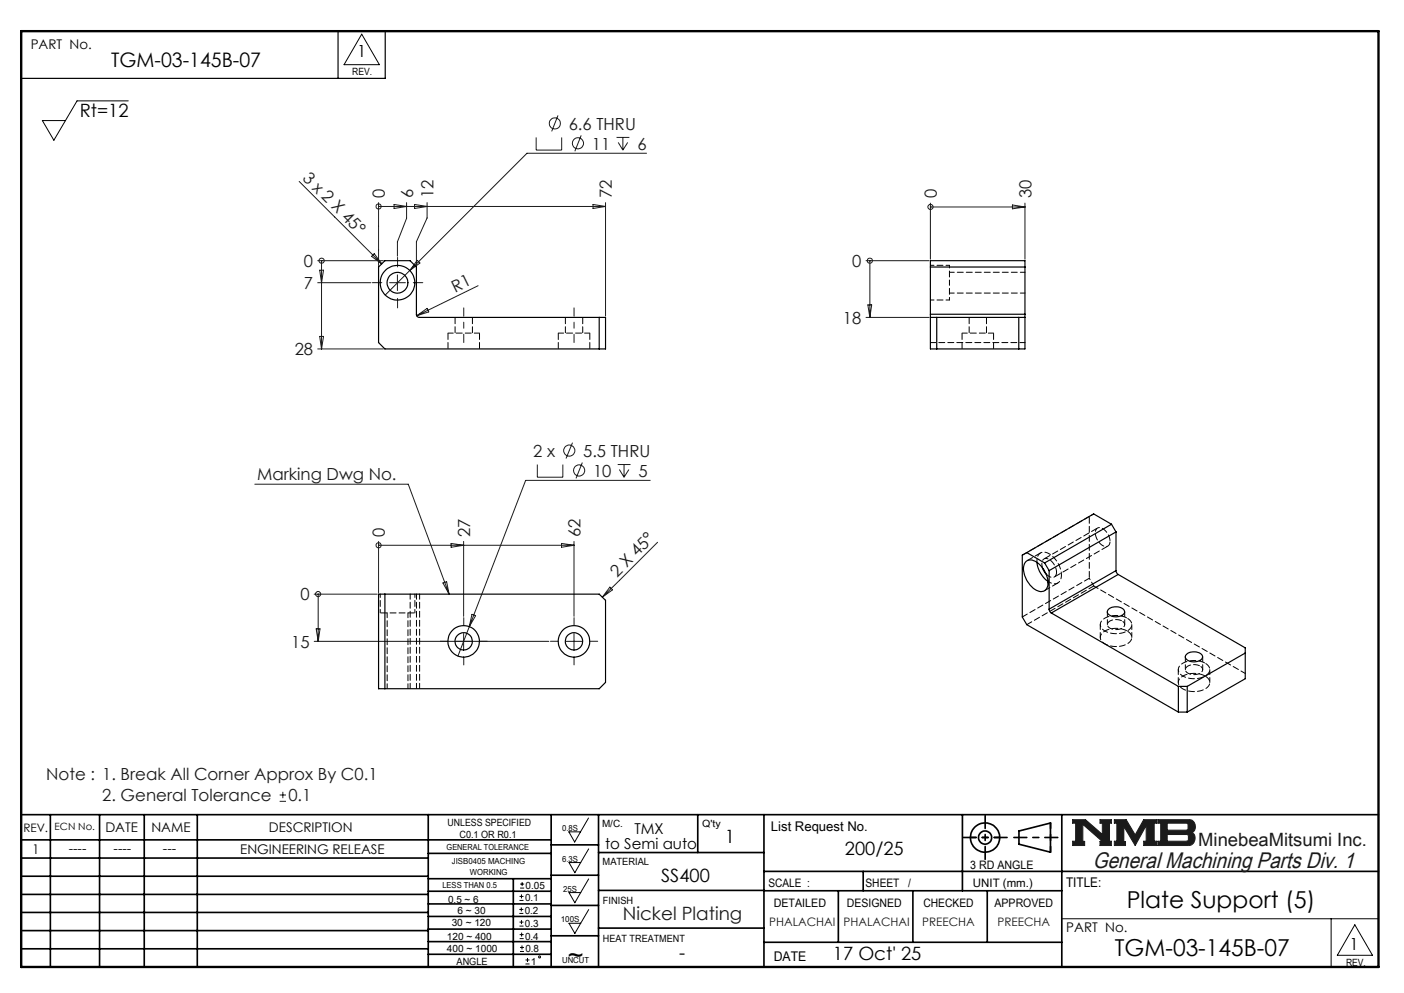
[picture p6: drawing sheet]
<svg xmlns="http://www.w3.org/2000/svg" width="297mm" height="210mm" viewBox="0 0 297 210" stroke-linecap="round" stroke-linejoin="round" font-family="sans-serif">
<g fill="none" stroke="#000" stroke-width=".35">
<path d="M4.5 172.3h287.1M4.5 177.6h112.1M10.7 172.3v32.2M21.1 172.3v32.2M30.5 172.3v32.2M41.7 172.3v32.2M90.6 172.3v32.2M116.6 172.3v32.2M116.6 178.7h10M126.6 172.3v32.2M147.6 172.3v8M161.6 172.3v32.2"/>
<path d="M203.6 172.3v16.1M215.5 175.7l6.7-1.6v6.1l-6.7-1.7zM224.6 172.3v32.2M4.5 185.3h86.1M4.5 181.5h86.1M4.5 189.2h86.1M4.5 193h86.1M4.5 196.8h86.1M90.6 199.1h26M90.6 193.8h26M90.6 188.5h26M90.6 191.2h26"/>
<path d="M90.6 180.5h26M90.6 185.8h26M90.6 196.5h26M108.6 185.8v18.5M116.6 185.1h10M116.6 191.5h10M116.6 197.9h10M126.6 196.3h35M126.6 188.3h35M126.6 180.3h35M161.6 184.3h130M161.6 199.3h63"/>
<path d="M161.6 188.4h63M177.3 188.4v10.9M182.6 184.3v4.1M193.1 188.4v10.9M208.8 188.4v10.9M4.5 200.7h86.1M90.6 201.8h26"/>
<circle cx="208.4" cy="177.1" r="3.1"/>
<circle cx="208.4" cy="177.1" r="1.4"/>
</g>
<path d="M226.9 173.3h2.7l3.6 3.2v-2.4h-.5v-.8h2.4v.8h-.4v3.8h.4v.9h-2.4v-.9h.5l-4.1-3.6v3.6h.3v.9h-2.5v-.9h.6v-3.8h-.6zM235.7 173.3h2.5l1.9 3.3 1.8-3.3h2.8v.8h-.5v3.8h.5v.9h-2.8v-.9h.6v-3.3l-2.4 4.2-2.4-4v3.2h.4v.8h-2.4v-.9h.6v-3.8h-.6zM244.9 173.3h6.6a1.48 1.48 0 0 1 1.3 1.2 1.48 1.48 0 0 1-.7 1.6 1.48 1.48 0 0 1 .7 1.6 1.48 1.48 0 0 1-1.4 1.1h-6.5v-.9h.6v-3.8h-.6zM246.9 174.1h4.1l.3 .2v1l-.3 .3h-4.1zM246.9 176.5h4.2l.3 .3v.8l-.4 .3h-4.1z" fill="none" stroke="#191924" stroke-width=".21"/>
<path d="M76.5 7.2l3.8 6.5h-7.5zM120.3 175.9h2.5l-1.2 2.2zM124.5 173l-1.7 2.9M124.5 179.5l-1.7 2.9M120.4 182.4h2.4l-1.2 2.2zM120.4 188.8h2.4l-1.2 2.1zM120.4 195.3h2.4l-1.2 2.1zM124.5 185.9l-1.7 2.9M124.5 192.4l-1.7 2.9M224.6 194.3h67M281.6 194.3v10.2M286.6 195.6l3.7 6.4h-7.4z" fill="none" stroke="#000" stroke-width=".21"/>
<path d="M4.5 6.6h287.1" fill="none" stroke="#000" stroke-width=".21" stroke-dasharray="6.3 1.3 1.3 1.3" stroke-dashoffset="1.9"/>
<path d="M71.5 6.6v10M81.5 6.6v10h-77" fill="none" stroke="#000" stroke-width=".25"/>
<path d="M205.3 177.1h6.2M222.2 174v6.2" fill="none" stroke="#000" stroke-width=".35" stroke-dasharray="15.2 1.3 1.3 1.3" stroke-dashoffset="14.1"/>
<path d="M203.8 177.1h9.2M208.4 172.5v9.2M214.5 177.1h9.3" fill="none" stroke="#000" stroke-width=".35" stroke-dasharray="15.2 1.3 1.3 1.3" stroke-dashoffset="12.5"/>
<path d="M4.5 6.6h287.1v197.9h-287.1z" fill="none" stroke="#000" stroke-width=".5"/>
<path d="M226.9 173.3v.8h.6v3.8h-.6v.9h2.5v-.9h-.3v-3.6l4.1 3.6h-.5v.9h2.4v-.9h-.4v-3.8h.4v-.8h-2.4v.8h.5v2.4l-3.6-3.2zM235.7 173.3v.8h.6v3.8h-.6v.9h2.4v-.8h-.4v-3.2l2.4 4 2.4-4.2v3.3h-.6v.9h2.8v-.9h-.5v-3.8h.5v-.8h-2.8l-1.8 3.3-1.9-3.3zM246.9 176.5h4.2l.3 .2v1l-.3 .2h-4.2zM244.9 173.3v.8h.6v3.8h-.6v.9h6.9l.7-.5 .3-.9-.1-.7-.6-.6a1.48 1.48 0 0 0 .7-1.6 1.48 1.48 0 0 0-1.3-1.2zM246.9 174.1h4.1l.3 .2v1.1l-.2 .2h-4.2z" fill-rule="evenodd" fill="#191924"/>
<g fill="none" stroke="#191924" stroke-width=".21">
<path d="M63.3 38.4l17.5 17.4M113.4 29.1v2.6h5.4v-2.6M118 24.4l-1.3 3.4M122.9 28.6l-1.3 3.4M130.4 29.1h2.7M130.8 30.1l1 1.6M131.8 29.1v2.6M132.8 30.1l-1 1.6M136.8 32.4h-25.3l-30 30M67.2 59.8h11.3M67.2 55.1h13.9M67.6 57.1h.8l-.4 2.7z"/>
<path d="M68 55.1v18.7M68 55.1h.1M78.6 54.2l.6-.6 1.6 2.2zM80.1 43.7h.1M80.1 42.9v13.3M80.1 43.7h48M82.4 59.8h3.4M83.4 43.2l2.6 .5-2.6 .4zM84.1 58.1v3.3M86 42.9v3.3l-1.9 4.9v3.1M87.7 43.2l2.6 .5-2.6 .4zM88.3 55.1l.5 .5-2.1 1.6z"/>
<path d="M90.3 42.9v3.2l-2.2 5v5.1M125.4 43.2l2.7 .5-2.7 .4zM128.1 42.9v23.9M183.2 55.1h13.3M184 55.1h.1M184 55.1v12M196.8 43.8h.1M196.8 43v11.8M196.8 43.8h20M214.2 43.3l2.6 .5-2.6 .4zM216.8 43v11.8M67.2 73.8h13.9"/>
<path d="M67.6 71.1h.8l-.4 2.7zM88.2 66.8l2.1-1.6 .4 .8zM101.1 60.4l-12.9 6.4M183.2 67.1h13.3M183.6 64.5h.8l-.4 2.6zM113.7 98.2v2.7h5.4v-2.7M121.1 93.6l-1.4 3.4M123.2 97.8l-1.4 3.4M130.7 98.2h2.7M131 99.3l1 1.6M132 98.2v2.7M133 99.3l-1 1.6"/>
<path d="M53.9 102.4h32.5l8.6 23.3M80.1 115.3h.1M80.1 114.5v10.8M80.1 115.3h41.3M95.4 114.9l2.7 .4-2.7 .4zM98.1 114.5v15.8M118.8 114.9l2.6 .4-2.6 .4zM121.4 114.5v15.8M137.5 101.6h-26.3l-14.3 37.1M139.1 114.7l-11.7 11.6M66.5 135.6h49.6M66.5 125.7h13.3"/>
<path d="M66.9 133h.8l-.4 2.6zM67.3 125.7v9.9M67.3 125.7h.1M93.7 123.3l.8-.3 .5 2.7zM98.1 134v3.3M99.8 129.9l.8 .3-1.3 2.3zM119.7 135.6h3.4M121.4 134v3.3M129 124.2l.6 .5-2.2 1.6zM59.2 169.5h1.3M59.2 168.1h1.3M59.8 167.5v1.3"/>
<circle cx="117.4" cy="26.1" r="1.18"/>
<circle cx="122.3" cy="30.3" r="1.18"/>
<circle cx="68" cy="55.1" r=".54"/>
<circle cx="80.1" cy="43.7" r=".54"/>
<circle cx="184" cy="55.1" r=".54"/>
<circle cx="196.8" cy="43.7" r=".54"/>
<circle cx="120.4" cy="95.3" r="1.17"/>
<circle cx="122.5" cy="99.5" r="1.17"/>
<circle cx="80.1" cy="115.3" r=".54"/>
<circle cx="67.3" cy="125.6" r=".54"/>
</g>
<g fill="none" stroke="#000" stroke-width=".21">
<path d="M27.1 21.3h-10.8l-4.9 8.4-2.4-4.2h4.9M109.9 193.2h.8M109.9 192.3h.8M109.9 195.9h.8M109.9 195h.8M109.9 190.4h.8M109.9 189.6h.8M109.9 198.5h.9M109.9 197.7h.9M110 187.8h.9M110 187h.9M110.3 191.9v.8"/>
<path d="M110.3 189.2v.8M110.3 194.6v.8M110.3 197.2v.9M110.4 199.9v.9M110.5 186.5v.9M110 201.2h.8M110 200.4h.8M111.2 203.9h.8M111.2 203h.8M111.6 202.6v.8"/>
<circle cx="114.1" cy="202.4" r=".21"/>
</g>
<path d="M98.1 72.4v-7.3M121.4 72.4v-7.3" fill="none" stroke="#191924" stroke-width=".21" stroke-dasharray="15.2 1.3 1.3 1.3" stroke-dashoffset="13.5"/>
<path d="M80.8 59.8h-2M84.1 56.4v-2M87.4 59.8h2M84.1 63.1v2M94.8 135.6h-1.7M98.1 132.3v-1.7M98.1 139v1.6M101.4 135.6h1.7M118.1 135.6h-1.7M121.4 132.3v-1.7M121.4 139v1.6M124.8 135.6h1.6" fill="none" stroke="#191924" stroke-width=".21" stroke-dasharray="15.2 1.3 1.3 1.3"/>
<g fill="none" stroke="#000" stroke-width=".25">
<path d="M80.1 56.5l1.3-1.4h5.3l1.4 1.4v10a.61 .61 0 0 0 .7 .6h39.3v6.7h-46.7l-1.3-1.3zM196.8 56.5h20M126.8 67.1v6.7M196.8 66.5v.6M196.8 67.1h20M196.8 67.1v6.7h20v-6.7M196.8 66.5v-11.4h20v11.4M196.8 66.5h20M198.2 67.1v6.7M215.5 67.1v6.7M216.8 66.5v.6M216.9 118.9a1.92 1.92 0 0 1 2.8 .3 5.1 5.1 0 0 1 1.8 5.1 1.65 1.65 0 0 1-2.6 .3 5.3 5.3 0 0 1-2.2-5.3z"/>
<path d="M217.2 116.9l-.9 .5v13.1l.9 1.6 32.1 18.5M217.2 116.9l3.8 2.2M219.4 118.9a5.8 5.8 0 0 0 2.3 4.1M221 119.1l.9 1.6M235.1 110.9l-14.1 8.2M235.1 110.9l1 1.6M235.1 110.9l-3.7-2.2-14.2 8.2M236.1 112.5l-14.2 8.2M236.1 112.5v8.2M80.1 125.7h46.7l1.3 1.3v17.3l-1.3 1.4h-46.7zM81.4 125.7v20M220.5 120.1l.8 1.3"/>
<path d="M221.9 128.8l.1 .4 .4 .4M221.9 120.7v8.1M222.4 129.6l26.9 15.6M234.5 128.8a2.41 2.41 0 0 1 3.3 .3 1.18 1.18 0 0 1-1.4 1.3 1.79 1.79 0 0 1-2.2-1zM236.1 120.7v.3l.4 .5M236.1 120.7l-14.2 8.1M236.5 121.5l26.9 15.5v6.5l-12.3 7.1M236.5 121.5l-14.1 8.1M250.9 138.5a2.29 2.29 0 0 1 3.5 .3 1.6 1.6 0 0 1-2 1.2 1.31 1.31 0 0 1-1.6-1.4zM263.4 138.1l-12.3 7.1M249.3 145.2v5.4M249.3 145.2h1.8"/>
<path d="M249.3 150.6h1.8M251.1 145.2v5.4"/>
<circle cx="84.1" cy="59.8" r="3.7"/>
<circle cx="84.1" cy="59.8" r="2.2"/>
<circle cx="98.1" cy="135.6" r="3.3"/>
<circle cx="98.1" cy="135.6" r="1.84"/>
<circle cx="121.4" cy="135.6" r="1.84"/>
<circle cx="121.4" cy="135.6" r="3.3"/>
</g>
<g fill="none" stroke="#000" stroke-width=".21" stroke-dasharray="1.3 .6" stroke-dashoffset=".2">
<path d="M101.4 70.4h-6.6M124.8 70.4h-6.7M196.8 72.4h20M210.2 70.4h-6.7M86.8 125.6v20M88.1 125.6v20M88.8 125.6v20M231.4 123.9l32 18.5M232.8 132.1v2.7M234.3 129.4v2.7M237.9 132.1v-2.7M239.4 134.8v-2.7"/>
<path d="M250.8 138.9v2.7M249.3 141.6v2.7M254.4 141.6v-2.7M255.9 144.3v-2.7"/>
</g>
<g fill="none" stroke="#000" stroke-width=".21" stroke-dasharray="1.3 .6" stroke-dashoffset="-.1">
<path d="M94.8 70.4v3.4M96.3 67.1v3.3M99.9 70.4v-3.3M101.4 73.8v-3.4M118.1 70.4v3.4M119.6 67.1v3.3M123.3 70.4v-3.3M124.8 73.8v-3.4M203.5 70.4v3.4M205 67.1v3.3M208.7 70.4v-3.3M210.2 73.8v-3.4"/>
<path d="M234.8 114.5a2.92 2.92 0 0 0-2.4-2.9 1.49 1.49 0 0 0-.4 2.3 2.22 2.22 0 0 0 2.3 1.6l.4-.4 .1-.6M238.4 130.7a1.45 1.45 0 0 1 1 1.4 1.45 1.45 0 0 1-1 1.4 4.6 4.6 0 0 1-5.5-.8 1.61 1.61 0 0 1 1.3-2.2 5.3 5.3 0 0 1 4.2 .2M238.4 133.4a1.45 1.45 0 0 1 1 1.4 1.45 1.45 0 0 1-1 1.4 4.6 4.6 0 0 1-5.5-.8 1.61 1.61 0 0 1 1.3-2.2 5.3 5.3 0 0 1 4.2 .2M254.9 140.2a1.45 1.45 0 0 1 1 1.5 1.45 1.45 0 0 1-1 1.3 4.6 4.6 0 0 1-5.5-.8 1.61 1.61 0 0 1 1.3-2.2 5.3 5.3 0 0 1 4.2 .2M254.9 143a1.45 1.45 0 0 1 1 1.4 1.45 1.45 0 0 1-1 1.3 4.6 4.6 0 0 1-5.5-.8 1.61 1.61 0 0 1 1.3-2.2 5.3 5.3 0 0 1 4.2 .3"/>
</g>
<path d="M230.4 109.2v13.1M232.2 111.7l-11.4 6.5M80.4 129.6h7.4M223 122l11.4-6.5M237.4 131.3a.84 .84 0 0 1 .5 1 .84 .84 0 0 1-.8 .7 2.26 2.26 0 0 1-2.8-.8 1.52 1.52 0 0 1 1.9-1.2l1.2 .3M253.9 140.9a.84 .84 0 0 1 .5 .9 .84 .84 0 0 1-.8 .7 2.26 2.26 0 0 1-2.8-.8 1.52 1.52 0 0 1 1.9-1.1l1.2 .3" fill="none" stroke="#000" stroke-width=".21" stroke-dasharray="1.3 .6" stroke-dashoffset="-.2"/>
<path d="M200.8 56.1h-4M196.8 63.4h4M231.4 108.7l-1 .5M80.4 125.6v4M87.8 129.6v-4M221.7 122.9a1.63 1.63 0 0 0 1.9 .5 1.63 1.63 0 0 0 .9-1.8" fill="none" stroke="#000" stroke-width=".21" stroke-dasharray="1.3 .6" stroke-dashoffset=".5"/>
<path d="M216.8 57.6h-16M200.8 62h16M81.9 129.6v16M223.5 121a2.92 2.92 0 0 0-2.4-2.9 1.3 1.3 0 0 0-.6 2M86.3 145.6v-16" fill="none" stroke="#000" stroke-width=".21" stroke-dasharray="1.3 .6" stroke-dashoffset=".3"/>
<path d="M200.8 59.8v-3.7M200.8 63.4v-3.6" fill="none" stroke="#000" stroke-width=".21" stroke-dasharray="1.3 .6" stroke-dashoffset=".7"/>
<path d="M224.5 121.6a5.3 5.3 0 0 0-3.5-4.8 1.62 1.62 0 0 0-1.6 2.1" fill="none" stroke="#000" stroke-width=".21" stroke-dasharray="1.3 .6" stroke-dashoffset=".6"/>
<path d="M220.1 116.9l-2.8 1.7M220.9 124.9l2.9-1.6M221.3 121.4a1.26 1.26 0 0 0 2.1 .2l.1-.6" fill="none" stroke="#000" stroke-width=".21" stroke-dasharray="1.3 .6"/>
<path d="M216.3 117.4l14.1-8.2M216.3 130.5l14.1-8.2M217.2 132.1l14.2-8.2" fill="none" stroke="#000" stroke-width=".21" stroke-dasharray="1.3 .6" stroke-dashoffset=".1"/>
<path d="M230.4 122.3l1 1.6" fill="none" stroke="#000" stroke-width=".21" stroke-dasharray="1.3 .6" stroke-dashoffset=".9"/>
<g font-size="4.9">
<text x="238.4" y="192">Plate Support (5)</text>
<text x="120.1" y="203.7">~</text>
<text x="235.8" y="202.1">TGM-03-145B-07</text>
</g>
<text font-size="4.7" fill="#191924" x="231.2" y="183.6">General Machining Parts Div. 1</text>
<text font-size="4.2" x="23.5" y="14.3">TGM-03-145B-07</text>
<g font-size="3.9">
<text x="16.9" y="24.6">Rt=12</text>
<text x="153.3" y="178.4">1</text>
<text x="178.7" y="180.8">200/25</text>
<text x="139.9" y="186.6">SS400</text>
<text x="143.7" y="202.9">-</text>
<text x="176.2" y="203.1">17 Oct' 25</text>
</g>
<g font-size="3.9" fill="#191924">
<text x="253.5" y="178.9">MinebeaMitsumi Inc.</text>
<text x="131.7" y="194.7">Nickel Plating</text>
</g>
<g font-size="3.5">
<text x="75.6" y="12.1">1</text>
<text x="285.5" y="200.9">1</text>
</g>
<g font-size="3.5" fill="#191924">
<text x="120.3" y="27.4">6.6 THRU</text>
<text x="125.2" y="31.6">11</text>
<text x="134.8" y="31.6">6</text>
<text x="63.8" y="37.8" transform="rotate(45 63.8 37.8)">3 x 2 X 45°</text>
<text x="81.4" y="41.9" transform="rotate(-90 81.4 41.9)">0</text>
<text x="87.4" y="41.9" transform="rotate(-90 87.4 41.9)">6</text>
<text x="91.7" y="41.9" transform="rotate(-90 91.7 41.9)">12</text>
<text x="129.4" y="41.9" transform="rotate(-90 129.4 41.9)">72</text>
<text x="198.2" y="42" transform="rotate(-90 198.2 42)">0</text>
<text x="218.2" y="42" transform="rotate(-90 218.2 42)">30</text>
<text x="64.3" y="56.4">0</text>
<text x="180.3" y="56.4">0</text>
<text x="64.3" y="61.1">7</text>
<text x="96.3" y="61.9" transform="rotate(-26 96.3 61.9)">R1</text>
<text x="178.3" y="68.4">18</text>
<text x="62.4" y="75.1">28</text>
<text x="54.4" y="101.6">Marking Dwg No.</text>
<text x="112.8" y="96.6">2 x</text>
<text x="123.4" y="96.6">5.5 THRU</text>
<text x="125.4" y="100.8">10</text>
<text x="135.1" y="100.8">5</text>
<text x="81.4" y="113.5" transform="rotate(-90 81.4 113.5)">0</text>
<text x="99.4" y="113.5" transform="rotate(-90 99.4 113.5)">27</text>
<text x="122.8" y="113.5" transform="rotate(-90 122.8 113.5)">62</text>
<text x="130.5" y="122.2" transform="rotate(-45 130.5 122.2)">2 X 45°</text>
<text x="63.6" y="127">0</text>
<text x="61.6" y="137">15</text>
<text x="9.8" y="164.9">Note : 1. Break All Corner Approx By C0.1</text>
<text x="21.6" y="169.4">2. General Tolerance</text>
<text x="61" y="169.4">0.1</text>
</g>
<g font-size="3.2">
<text x="128" y="179.5">to Semi auto</text>
<text x="134.2" y="176.3">TMX</text>
</g>
<g font-size="2.8">
<text x="6.5" y="10.4">PART No.</text>
<text x="22.3" y="175.9">DATE</text>
<text x="32" y="175.9">NAME</text>
<text x="56.9" y="175.9">DESCRIPTION</text>
<text x="163.1" y="175.7">List Request No.</text>
<text x="6.8" y="180.6">1</text>
<text x="14.5" y="180.3">----</text>
<text x="24" y="180.3">----</text>
<text x="34.5" y="180.3">---</text>
<text x="50.8" y="180.7">ENGINEERING RELEASE</text>
<text x="225.5" y="187.6">TITLE:</text>
<text x="225.6" y="197.2">PART No.</text>
<text x="163.7" y="203.2">DATE</text>
</g>
<g font-size="2.5">
<text x="4.9" y="175.9">REV.</text>
<text x="205.2" y="183.8">3 RD ANGLE</text>
<text x="162.5" y="187.5">SCALE :</text>
<text x="163.7" y="191.7">DETAILED</text>
<text x="179.2" y="191.9">DESIGNED</text>
<text x="183.1" y="187.5">SHEET</text>
<text x="192.1" y="187.5">/</text>
<text x="195.3" y="191.9">CHECKED</text>
<text x="205.8" y="187.5">UNIT (mm.)</text>
<text x="210.4" y="191.9">APPROVED</text>
</g>
<g font-size="2.5" fill="#191924">
<text x="162.7" y="195.9">PHALACHAI PHALACHAI</text>
<text x="195.1" y="195.9">PREECHA</text>
<text x="211" y="195.9">PREECHA</text>
</g>
<g font-size="2.1">
<text x="74.5" y="16">REV.</text>
<text x="11.6" y="175.6">ECN No.</text>
<text x="94.7" y="174.7">UNLESS SPECIFIED</text>
<text x="97.2" y="177.3">C0.1 OR R0.1</text>
<text x="127.3" y="174.9">M/C.</text>
<text x="148.6" y="175">Q'ty</text>
<text x="127.5" y="183">MATERIAL</text>
<text x="94.8" y="191">0.5 ~ 6</text>
<text x="111.1" y="190.6">0.1</text>
<text x="111.2" y="188">0.05</text>
<text x="127.6" y="191.1">FINISH</text>
<text x="95.6" y="195.9">30 ~ 120</text>
<text x="96.8" y="193.3">6 ~ 30</text>
<text x="111" y="193.4">0.2</text>
<text x="111.1" y="196.1">0.3</text>
<text x="94.5" y="198.8">120 ~ 400</text>
<text x="94.5" y="201.3">400 ~ 1000</text>
<text x="111.1" y="198.7">0.4</text>
<text x="111.2" y="201.4">0.8</text>
<text x="127.6" y="199.2">HEAT TREATMENT</text>
<text x="96.6" y="204.1">ANGLE</text>
<text x="112.3" y="204.1">1</text>
<text x="284.7" y="204.3">REV.</text>
</g>
<g font-size="1.8">
<text x="94.5" y="179.8">GENERAL TOLERANCE</text>
<text x="118.9" y="175.7">0.8S</text>
<text x="95.6" y="182.8">JISB0405 MACHING</text>
<text x="99.4" y="185.1">WORKING</text>
<text x="118.9" y="182.2">6.3S</text>
<text x="93.6" y="187.8">LESS THAN 0.5</text>
<text x="119.1" y="188.6">25S</text>
<text x="118.6" y="195.1">100S</text>
<text x="118.9" y="203.6">UNCUT</text>
</g>
</svg>
